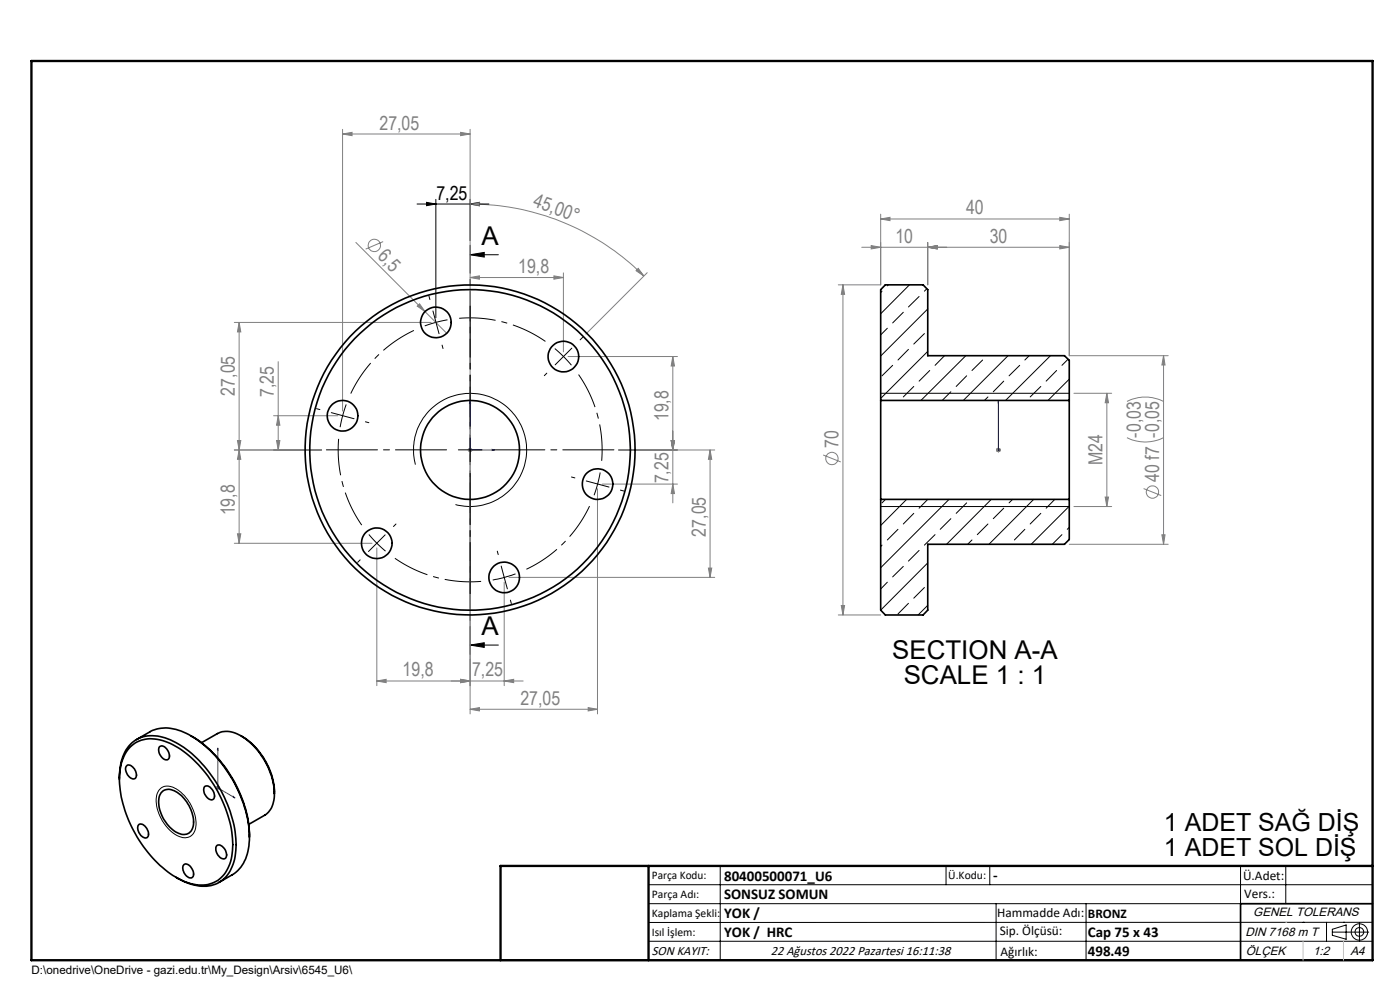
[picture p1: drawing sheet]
<svg xmlns="http://www.w3.org/2000/svg" width="297mm" height="210mm" viewBox="0 0 297 210" stroke-linecap="round" stroke-linejoin="round" font-family="sans-serif">
<g fill="none" stroke="#808080" stroke-width=".21">
<path d="M72.7 28.4l2-.3v.7zM72.7 27.4v59.8M72.7 28.4h27M97.7 28.1l2 .3-2 .4zM99.7 27.4v67M75.5 51.4l19.3 19.3M81.3 51.3l-3.7 1.5M99.7 58.9l2-.4v.7zM99.7 58.9h19.8M99.7 43.3l2-.3v.7zM99.7 43.3a52.2 52.2 0 0 1 36.9 15.3M117.5 58.5l2 .4-2 .3z"/>
<path d="M119.5 57.9v16.7M135.4 56.9l1.2 1.7-1.7-1.2zM137.3 57.8l-13 13.1M182.8 52.4h44M184.8 52.1l2 .3-2 .4zM186.8 46.5l2-.4v.7zM186.8 45.4v15h-9M186.8 46.5h40M196.8 52.4l2-.3v.7zM196.8 51.4v9M224.8 46.1l2 .4-2 .3zM224.8 52.1l2 .3-2 .4z"/>
<path d="M226.8 45.4v30.1h21M49.7 68.4h41.8M50.7 68.4v46.8M50.7 68.4l.4 2h-.7zM59 76.7v18.8M88.5 64.9l.5-.5 1.2 1.7zM120.5 75.6h23.2M142.7 75.6v31.1M142.7 75.6l.4 2h-.7zM178.8 60.4v70M178.8 60.4l.4 2h-.7zM246.8 75.5l.4 1.9h-.7z"/>
<path d="M246.8 75.5v40M49.7 95.5h18.5M50.4 93.4h.7l-.4 2.1zM50.7 95.5l.4 1.9h-.7zM58 88.2h13.7M58.7 93.4h.7l-.4 2.1zM59 88.2l.4 2h-.7zM99.2 95.5h1M99.4 95.1l.7 .7M99.7 94.9v1M99.7 96.4v55M100.1 95.1l-.7 .7"/>
<path d="M131.2 95.5h20.4M142.4 93.4h.7l-.4 2.1zM150.6 95.5l.4 1.9h-.7zM150.6 95.5v27M174.6 96.5l3.8 1.5M211.3 95.5h1M211.5 95.1l.7 .7M211.8 94.9v1M212.2 95.1l-.7 .7M227.8 83.4h8M234.8 83.4v24M234.8 83.4l.4 2h-.7z"/>
<path d="M239.1 92.8a8.6 8.6 0 0 0 7.7 0M239.1 85.2a8.6 8.6 0 0 1 7.7 0M49.7 115.2h29.2M50.4 113.2h.7l-.4 2zM79.9 116.2v29.2M126.8 103.7v47.7M127.8 102.7h15.9M142.7 102.7l.4 2h-.7zM226.8 115.5h21M227.8 107.4h8M234.5 105.4h.7l-.4 2zM242.6 103.6l3.7 1.5"/>
<path d="M246.5 113.4h.7l-.4 2.1zM107 123.5v21.9M108 122.5h43.6M150.3 120.5h.7l-.4 2zM177.8 130.4h9M178.5 128.4h.7l-.4 2zM79.9 144.5l2-.4v.7zM79.9 144.5h31.1M97.7 144.1l2 .4-2 .3zM99.7 150.5l2-.4v.7zM99.7 150.5h27.1M107 144.5l2-.4v.7z"/>
<path d="M124.8 150.1l2 .4-2 .3zM45.7 167.1h1M45.9 166.8l.7 .7M46.2 166.6v1M46.6 166.8l-.7 .7"/>
<circle cx="79.4" cy="52" r="1.31"/>
<circle cx="176.5" cy="97.3" r="1.31"/>
<circle cx="244.5" cy="104.4" r="1.31"/>
</g>
<g fill="none" stroke="#000" stroke-width=".21">
<path d="M88.5 43.3h15.2M90.5 42.9l2 .4-2 .3zM92.5 42.3v25.1M99.7 43.3l2-.4v.7zM99.7 42.3v8.7M99.7 54l3-.5v1zM99.7 54h6M88.1 98.6a12 12 0 0 1 10.5-15.1 12 12 0 0 1 13.1 12.9 12 12 0 0 1-15.1 10.6M186.8 83.4h40M186.8 107.4h40M99.7 136.8l3-.5v1zM99.7 136.8h6"/>
<path d="M106.3 120.1l.7 2.4M107 122.5l-2.5 .5M107 122.5l.6 2.4M109.4 121.7l-2.4 .8M34 167.3a2.77 2.77 0 0 1 3.6 .2 9 9 0 0 1 3.9 8.2 2.45 2.45 0 0 1-3.9 1.6 9 9 0 0 1-4.4-8.6l.4-.9zM137.6 187.7h153.6M137.6 191.7h153.6M137.6 199.7h153.6M152.8 183.7v20M200.7 183.7v4M210 183.7v4M211.3 191.7v12"/>
<path d="M230.4 191.7v12M263.2 183.7v20M272.8 183.7v8M276.4 195.6h.1M281.4 195.6v4.1M282.6 197.7h7.8M282.6 197.1l3-.9v3l-3-.8zM285 195.6h.1M288.4 195.8v3.8M291.2 195.6l-153.6 .1"/>
<circle cx="288.4" cy="197.7" r="1.74"/>
<circle cx="288.4" cy="197.7" r=".93"/>
</g>
<path d="M99.7 85.1l.1 .5h-.2zM99.7 85.1v10.4h5.2M104.4 95.3l.5 .2-.5 .1zM211.8 95.3v.3zM211.8 85.1v.5v-.5M211.8 95.5h.1M211.8 85.1v10.4M46.2 158.7v8.4l3.6 2.2M46.2 158.7l.1 .5-.2-.1zM49.5 168.9l.3 .4-.3-.2z" fill="none" stroke="#00f" stroke-width=".21"/>
<path d="M92.5 68.4l-2.4 .7M92.5 68.4l2.4-.6M119.5 75.6l-1.8-1.7M119.5 75.6l1.7 1.9M72.7 88.2l-.5 2.4M72.7 88.2l.7-2.4M79.9 115.2l1.9 1.7M79.9 115.2l-1.6-1.8M126.8 102.7l.5-2.5M126.8 102.7l-.8 2.4" fill="none" stroke="#000" stroke-width=".21" stroke-dasharray="15.2 1.3 1.3 1.3" stroke-linecap="butt"/>
<path d="M87.8 70.1a28 28 0 0 0-13.4 13.4M115.7 72.4a28 28 0 0 0-18.3-4.9M71.8 93.1a28 28 0 0 0 4.9 18.3M127.6 97.7a28 28 0 0 0-4.9-18.2M83.8 118.4a28 28 0 0 0 18.3 4.9M111.7 120.8a28 28 0 0 0 13.4-13.4" fill="none" stroke="#000" stroke-width=".21" stroke-dasharray="15.2 1.3 1.3 1.3" stroke-dashoffset="7.5" stroke-linecap="butt"/>
<path d="M99.7 52v86.8" fill="none" stroke="#000" stroke-width=".21" stroke-dasharray="6.3 1.3 1.3 1.3" stroke-dashoffset=".4"/>
<path d="M291.2 191.7h-28v12M106.2 203.7h185" fill="none" stroke="#000" stroke-width=".35"/>
<path d="M6.7 12.9h284.5v190.8h-284.5zM137.6 183.7v20M291.2 183.7h-185v20" fill="none" stroke="#000" stroke-width=".5"/>
<path d="M272.8 195.6h.1M276.4 199.7v4M285 199.7v4" fill="none" stroke="#c0c0c0" stroke-width=".21"/>
<g fill="none" stroke="#000" stroke-width=".21" stroke-dasharray="15.2 1.3 1.3 1.3">
<path d="M91.2 63.5l-.2-.7M92.5 68.4l-.7-2.4M92.5 68.4l.6 2.4M93.8 73.2l.2 .7M116 79.2l-.5 .5M119.5 75.6l1.8-1.7M119.5 75.6l-1.7 1.8M123.1 72.1l.5-.5M67.9 86.9l-.8-.2M72.7 88.2l-2.4-.7M72.7 88.2l2.4 .6M77.5 89.5l.7 .2"/>
<path d="M99.7 95.4v-2.5M99.7 95.4h-2.5M99.7 95.4v2.5M99.7 95.4h2.5M76.4 118.8l-.5 .5M79.9 115.2l-1.7 1.8M79.9 115.2l1.8-1.7M83.5 111.7l.5-.5M105.7 117.6l-.2-.7M122 101.4l-.8-.2M126.8 102.7l2.4 .6M126.8 102.7l-2.4-.7"/>
<path d="M131.6 104l.7 .2M108.3 127.3l.2 .7"/>
</g>
<path d="M94.7 95.4h-25.5M99.7 90.4v-25.5M104.7 95.4h25.5M99.7 100.4v25.5" fill="none" stroke="#000" stroke-width=".21" stroke-dasharray="15.2 1.3 1.3 1.3" stroke-dashoffset="4.4"/>
<g fill="#000">
<path d="M90.5 42.9l2 .4-2 .3zM99.7 43.3l2-.4v.7z"/>
<path d="M99.7 54l3-.5v1zM99.7 136.8l3-.5v1z"/>
</g>
<g fill="#808080">
<path d="M135.4 56.9l1.2 1.7-1.7-1.2zM99.7 43.3l2-.3v.7z"/>
<path d="M117.5 58.5l2 .4-2 .3zM99.7 58.9l2-.4v.7zM124.8 150.1l2 .4-2 .3zM99.7 150.5l2-.4v.7z"/>
</g>
<g fill="#00f">
<path d="M49.5 168.9l.3 .4-.3-.2zM46.2 158.7l.1 .5-.2-.1zM104.4 95.3l.5 .2-.5 .1zM99.7 85.1l.1 .5h-.2z"/>
<path d="M211.8 95.3v.3zM211.8 85.1v.5zM211.8 95.3v.3zM211.8 85.1v.5z"/>
</g>
<g fill="#808080">
<path d="M88.5 64.9l.5-.5 1.2 1.7z"/>
<path d="M97.7 144.1l2 .4-2 .3zM79.9 144.5l2-.4v.7zM97.7 28.1l2 .3-2 .4zM72.7 28.4l2-.3v.7z"/>
<path d="M97.7 144.1l2 .4-2 .3zM107 144.5l2-.4v.7zM184.8 52.1l2 .3-2 .4zM196.8 52.4l2-.3v.7zM196.8 52.4l2-.3v.7zM224.8 52.1l2 .3-2 .4z"/>
<path d="M142.4 93.4h.7l-.4 2.1zM142.7 75.6l.4 2h-.7zM142.7 102.7l.4 2h-.7zM142.4 93.4h.7l-.4 2.1zM58.7 93.4h.7l-.4 2.1zM59 88.2l.4 2h-.7zM50.4 93.4h.7l-.4 2.1zM50.7 68.4l.4 2h-.7zM234.5 105.4h.7l-.4 2zM234.8 83.4l.4 2h-.7z"/>
<path d="M150.6 95.5l.4 1.9h-.7zM150.3 120.5h.7l-.4 2zM50.7 95.5l.4 1.9h-.7zM50.4 113.2h.7l-.4 2zM246.8 75.5l.4 1.9h-.7zM246.5 113.4h.7l-.4 2.1z"/>
<path d="M178.8 60.4l.4 2h-.7zM178.5 128.4h.7l-.4 2z"/>
<path d="M186.8 46.5l2-.4v.7zM224.8 46.1l2 .4-2 .3z"/>
</g>
<g fill="none" stroke="#000" stroke-width=".35">
<path d="M186.8 84.9v21M186.8 84.9v-23.5l1-1h8l1 1v14.1h29l1 .9v8.5M186.8 84.9h40M226.8 84.9v21M186.8 105.9v23.5l1 1h8l1-1v-13.9h29l1-1.1v-8.5M186.8 105.9h40M27.6 158.5a6.9 6.9 0 0 1 8-1 23.3 23.3 0 0 1 10.6 10.4 21.6 21.6 0 0 1 2.9 14.3 6.4 6.4 0 0 1-7.5 5.5 16.9 16.9 0 0 1-9.7-6.3 26 26 0 0 1-6.5-17 9.2 9.2 0 0 1 2.2-5.9zM29 156.9l2.8-1.7a8 8 0 0 1 7.7 .4 26.9 26.9 0 0 1 12.8 17.1l.5 2.8 .1 2M33.8 158.5a1.24 1.24 0 0 1 1.8 .8 1.34 1.34 0 0 1-.1 1.9 2.1 2.1 0 0 1-1.7-2.7zM40.5 156.1a26.4 26.4 0 0 1 12.4 21.4M42.8 157.5l3.3-1.9a5.2 5.2 0 0 1 5.5 .8 15.6 15.6 0 0 1 6.6 11.9M51.2 156.1a14.8 14.8 0 0 1 7 12.2"/>
<path d="M25.3 165.3a9.8 9.8 0 0 1 3-8 7.6 7.6 0 0 1 7.9-.4 24.8 24.8 0 0 1 11.4 12.3 20 20 0 0 1 1.9 14.1 6.5 6.5 0 0 1-8.8 4.3l-1.7-.6-1.6-.9M26.8 162.5a.98 .98 0 0 1 1.5 .4 1.55 1.55 0 0 1 .2 2.3 2 2 0 0 1-1.7-2.7zM29.5 174.9a1.8 1.8 0 0 1 2 1.8 .79 .79 0 0 1-.4 1 .79 .79 0 0 1-1-.3 1.97 1.97 0 0 1-.6-2.5zM34.2 168.2a2.42 2.42 0 0 1 3.4-.1 7.5 7.5 0 0 1 3.3 7.6 2.07 2.07 0 0 1-3.3 .9 7.6 7.6 0 0 1-3.8-7.7zM43.4 166.9a1 1 0 0 1 1.5 .4 1.51 1.51 0 0 1 .1 2.3 2.1 2.1 0 0 1-1.6-2.7zM46 179.3a1.73 1.73 0 0 1 2 1.8 .8 .8 0 0 1-.4 1.1 .8 .8 0 0 1-1-.4 2.01 2.01 0 0 1-.6-2.5zM52.9 177.5a9 9 0 0 1-3.2 7.8l-3.2 1.9M58.2 168.3a5.1 5.1 0 0 1-2 4.6l-3.4 2M39 183.4a1.43 1.43 0 0 1 1.9 1.1 1.05 1.05 0 0 1-.4 1.7 2.01 2.01 0 0 1-1.5-2.8z"/>
<circle cx="92.5" cy="68.4" r="3.2"/>
<circle cx="119.5" cy="75.6" r="3.3"/>
<circle cx="72.7" cy="88.2" r="3.3"/>
<circle cx="99.7" cy="95.4" r="10.5"/>
<circle cx="99.7" cy="95.5" r="35"/>
<circle cx="99.7" cy="95.4" r="34"/>
<circle cx="79.9" cy="115.2" r="3.3"/>
<circle cx="126.8" cy="102.7" r="3.3"/>
<circle cx="107" cy="122.5" r="3.3"/>
</g>
<g fill="none" stroke="#000" stroke-width=".21">
<path d="M187.1 61.8l-.3 .3M188.2 69.6l-1.4 1.4M188.5 60.4l-.3 .2M189.4 77.5l-2.3 2.2M191.6 66.2l-2.2 2.3M192.7 74.1l-2.2 2.3M192.9 60.4l-6.1 6.2M195 62.9l-2.3 2.2M196.1 70.8l-2.2 2.2M196.6 61.2l-.5 .6M196.8 65.5l-10 10M196.8 74.5l-10 10"/>
<path d="M197.2 78.6l-2.2 2.2M200.4 75.5l-2 2M204.9 75.5l-9.5 9.4M205.1 79.7l-2.3 2.3M208.5 76.4l-2.3 2.2M213.9 75.5l-9.5 9.4M216.3 77.5l-2.2 2.2M218.3 75.5l-.9 .9M222.8 75.5l-9.5 9.4M224.2 78.6l-2.3 2.2M226.6 76.2l-1.3 1.3M193.9 82l-2.3 2.2"/>
<path d="M201.7 83.1l-1.8 1.8M209.6 84.2l-.8 .7M212.9 80.8l-2.2 2.3M220.8 82l-2.3 2.2M226.8 84.9h.1M226.8 80.4l-4.5 4.5M187.1 115.6l-.3 .3M187.9 105.9l-.8 .8M190.5 112.3l-2.3 2.2M192.3 105.9l-5.5 5.6M193.9 108.9l-2.3 2.3M195 116.8l-2.3 2.2"/>
<path d="M196.8 119.4l-10 10M196.8 105.9l-1.8 1.9M198.4 113.4l-2.3 2.2M201.3 105.9l-14.5 14.5M201.7 110l-2.2 2.3M205.1 106.7l-2.3 2.2M206.2 114.5l-.9 1M209.6 111.2l-2.3 2.2M210.3 105.9l-9.5 9.6M212.9 107.8l-2.2 2.2M214.8 105.9l-.7 .8M217.4 112.3l-2.2 2.2"/>
<path d="M219.3 105.9l-9.5 9.6M220.8 108.9l-2.3 2.3M223.8 105.9l-1.9 1.9M225.3 113.4l-2.1 2.1M226.8 107.4l-8 8.1M226.8 111.9l-.4 .4M188.2 123.5l-1.4 1.4M191.6 120.1l-2.2 2.3M192.7 128l-2.2 2.2M196.1 124.6l-2.2 2.3M196.8 128.4l-2 2"/>
</g>
<g font-size="5.5">
<text x="102.1" y="51.9">A</text>
<text x="102.1" y="134.7">A</text>
<text x="189.3" y="139.9">SECTION A-A</text>
<text x="191.7" y="145">SCALE 1 : 1</text>
</g>
<g font-size="5.3">
<text x="246.9" y="176.3">1 ADET SAĞ DİŞ</text>
<text x="246.9" y="181.6">1 ADET SOL DİŞ</text>
</g>
<g font-size="4.1" fill="#808080">
<text x="80.5" y="27.5">27,05</text>
<text x="112.9" y="43.7" transform="rotate(20 112.9 43.7)">45,00°</text>
<text x="205" y="45.5">40</text>
<text x="190" y="51.5">10</text>
<text x="210" y="51.5">30</text>
<text x="80" y="54.6" transform="rotate(45 80 54.6)">6,5</text>
<text x="109.9" y="57.9">19,8</text>
<text x="49.8" y="83.9" transform="rotate(-90 49.8 83.9)">27,05</text>
<text x="58.1" y="84.2" transform="rotate(-90 58.1 84.2)">7,25</text>
<text x="141.8" y="89.4" transform="rotate(-90 141.8 89.4)">19,8</text>
<text x="177.9" y="95.1" transform="rotate(-90 177.9 95.1)">70</text>
<text x="242" y="92.8" transform="rotate(-90 242 92.8)">-0,03</text>
<text x="233.9" y="98.7" transform="rotate(-90 233.9 98.7)">M24</text>
<text x="141.8" y="102.5" transform="rotate(-90 141.8 102.5)">7,25</text>
<text x="245.9" y="102.2" transform="rotate(-90 245.9 102.2)">40 f7 -0,05</text>
<text x="49.8" y="109.3" transform="rotate(-90 49.8 109.3)">19,8</text>
<text x="149.7" y="113.8" transform="rotate(-90 149.7 113.8)">27,05</text>
<text x="85.4" y="143.5">19,8</text>
<text x="100.1" y="143.5">7,25</text>
<text x="110.4" y="149.5">27,05</text>
</g>
<text font-size="4.1" x="92.6" y="42.3">7,25</text>
<g font-size="3.2">
<text x="153.6" y="186.8">80400500071_U6</text>
<text x="153.6" y="190.8">SONSUZ SOMUN</text>
<text x="210.7" y="186.6">-</text>
<text x="153.6" y="194.8">YOK /</text>
<text x="153.6" y="198.8">YOK / HRC</text>
<text x="230.8" y="198.7">Cap 75 x 43</text>
<text x="230.8" y="202.8">498.49</text>
</g>
<g font-size="2.8">
<text x="263.7" y="186.7">Ü.Adet:</text>
<text x="263.9" y="190.5">Vers.:</text>
<text x="211.5" y="194.5">Hammadde Adı:</text>
<text x="230.8" y="194.7">BRONZ</text>
<text x="138.3" y="202.6">SON KAYIT:</text>
<text x="163.5" y="202.6">22 Ağustos 2022 Pazartesi 16:11:38</text>
<text x="212.1" y="198.4">Sip. Ölçüsü:</text>
<text x="212.2" y="202.7">Ağırlık:</text>
</g>
<g font-size="2.6">
<text x="265.9" y="194.4">GENEL TOLERANS</text>
<text x="264.2" y="198.5">DIN 7168 m T</text>
<text x="264.3" y="202.6">ÖLÇEK</text>
<text x="278.5" y="202.6">1:2</text>
<text x="286.5" y="202.6">A4</text>
</g>
<g font-size="2.5">
<text x="138.3" y="186.4">Parça Kodu:</text>
<text x="138.3" y="190.5">Parça Adı:</text>
<text x="201.2" y="186.5">Ü.Kodu:</text>
<text x="138.3" y="194.5">Kaplama Şekli:</text>
<text x="138.3" y="198.6">Isıl İşlem:</text>
<text x="6.7" y="206.7">D:\onedrive\OneDrive - gazi.edu.tr\My_Design\Arsiv\6545_U6\</text>
</g>
</svg>
